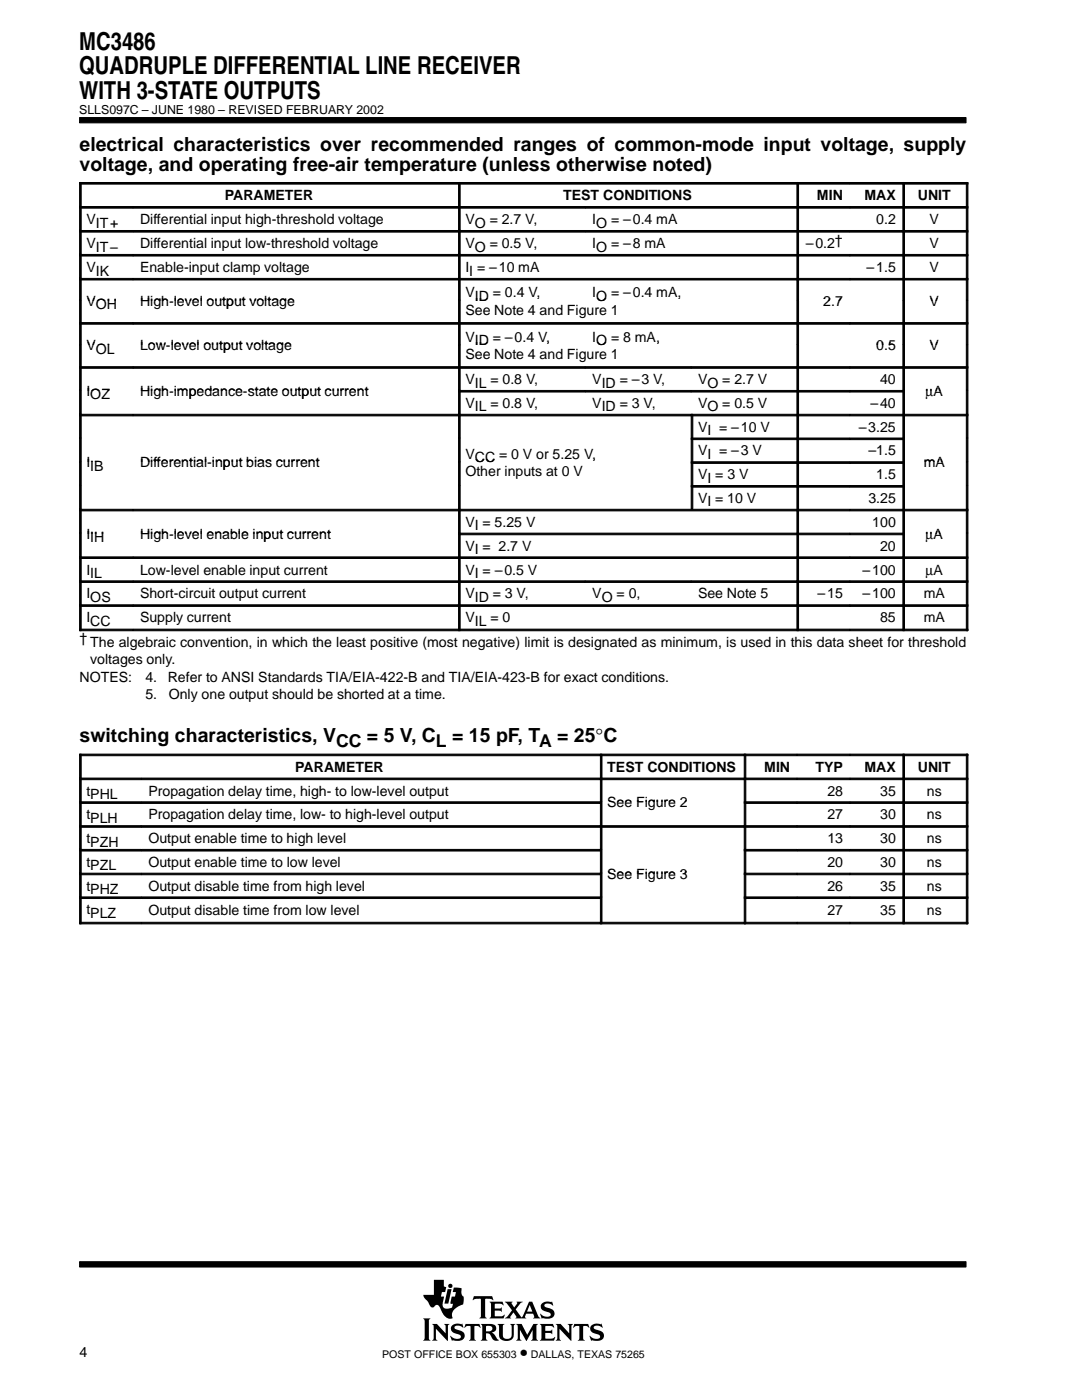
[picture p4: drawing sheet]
<svg xmlns="http://www.w3.org/2000/svg" width="216mm" height="279mm" viewBox="0 0 216 279" stroke-linecap="round" stroke-linejoin="round" font-family="sans-serif">
<g fill="#000" stroke="#000" stroke-width=".2">
<path d="M15.9 23.5h176.9v1h-176.9z" fill-rule="evenodd"/>
<path d="M15.9 251.8h176.9v1.1h-176.9z" fill-rule="evenodd"/>
</g>
<g fill="#000">
<path d="M89.3 257.3h.8l-.6 2.9h-.8z"/>
<path d="M84.4 263.1h1.5l-.3 .4v3.7l.3 .4h-1.5l.3-.6v-3.4z" fill-rule="evenodd"/>
<path d="M86.2 264.2h1l1.7 1.9v-1.5l-.3-.4h1.1l-.3 .4v3l-2.4-2.4v2l.3 .4h-1.1l.3-.6v-2.3z" fill-rule="evenodd"/>
<path d="M86.6 255.4h2v1.3l.4 .2-.2 1h-.6l-.2 .9h.6l-.2 1.1a1.11 1.11 0 0 0 .3 1.2l.6 .1 .9-.3 .2-.7-.5-.1 .2-1.3h.7l.2-.9h-.7l.3-1 1.5 .2v1l.1 .4 .3 .3v.9a.54 .54 0 0 1-.4 .7l-.4 .2a2.35 2.35 0 0 0-1.5 1.6v.4a.29 .29 0 0 1 .1 .3 .29 .29 0 0 1-.2 .3h-.1a2.21 2.21 0 0 1-2-1.9l-.1-.1a.68 .68 0 0 0-.5-.7 .68 .68 0 0 0-.8 .4 .88 .88 0 0 1-1.1-.9l-.8-.9-.2-.7h2.1z" fill-rule="evenodd"/>
<path d="M90.2 264.5a2.17 2.17 0 0 1 1.9-.2l.1-.1 .3 .8-.8-.4h-.7a.36 .36 0 0 0-.3 .4 .36 .36 0 0 0 .4 .3l.3 .1a1.19 1.19 0 0 1 1.3 1.5l-.1 .1a1.23 1.23 0 0 1-1.1 .6l-1.1-.1-.2 .1-.4-1h.1a1.37 1.37 0 0 0 2.1 .3 .6 .6 0 0 0-.8-.7 1.08 1.08 0 0 1-1-.5 1.08 1.08 0 0 1 0-1.1z" fill-rule="evenodd"/>
<path d="M92.9 264.2h2.8l.2 .8-.5-.4h-.6l-.1 .2v2.4l.3 .4h-1.4l.2-.3 .1-.3v-2.3l-.7-.1-.6 .4z" fill-rule="evenodd"/>
<path d="M94.6 258.7h3.6l.2 .8-.7-.3-.9 .1v3.4l.3 .4h-1.4l.3-.4v-3.4l-1-.1-.7 .3z" fill-rule="evenodd"/>
<path d="M95.9 264.2h2.1a.85 .85 0 0 1 1 .8 .85 .85 0 0 1-.9 .9l.4 .3 .7 1 .4 .2-.2 .1a1.11 1.11 0 0 1-1.4-.9l-.3-.4-.7-.1v1l.3 .5h-1.4l.3-.6v-2.3z" fill-rule="evenodd"/>
<path d="M97.7 259.8h2.6l.2 .7-.7-.3-1.1 .1v.8h1.1l.3-.2v.9l-.3-.2h-1.1v1l.1 .1h1.3l.5-.3h.1l-.2 .7h-2.8l.3-.5v-2.3z" fill-rule="evenodd"/>
<path d="M99.3 264.2h1.3l-.3 .4 .1 2.2 .2 .3 .8 .1a.73 .73 0 0 0 .7-.8v-1.8l-.3-.4h1l-.3 .4v1.9a1.56 1.56 0 0 1-1.3 1.2 1.56 1.56 0 0 1-1.5-.7l-.1-2.4z" fill-rule="evenodd"/>
<path d="M103 264.2h1.1l1.1 2.2 1.2-2.2h.9l-.3 .4v2.6l.4 .4h-1.4l.3-.4v-1.8l-1.3 2.2-1.3-2.2v1.7l.4 .5h-1.1l.3-.6v-2.3z" fill-rule="evenodd"/>
<path d="M100.7 259.8h1.6l-.2 .4 .5 .7 .6-.8-.1-.3h1.2l-.5 .3-.9 1.2 1 1.5a.22 .22 0 0 0 .3 .1 .22 .22 0 0 0 .1-.3l1.3-2.8h.6l1.2 2.9 .4 .4-1.4-.1a.24 .24 0 0 0 .2-.1 .24 .24 0 0 0 0-.3l-.2-.4h-1.4l-.3 .6 .3 .3h-2.2l.2-.3-.5-.9-.7 .9 .2 .3h-1.3l.5-.4 1-1.2z" fill-rule="evenodd"/>
<path d="M108.1 260.2l.1-.1a1.88 1.88 0 0 1 1.4-.3l.4 .1 .2-.2 .2 .8-1.1-.4a.44 .44 0 0 0-.7 .4 .44 .44 0 0 0 .6 .5 1.34 1.34 0 0 1 1.4 1.3 1.13 1.13 0 0 1-1.1 .9h-.8a.37 .37 0 0 0-.6 0l-.3-1h.1l.6 .5 .8 .1a.47 .47 0 0 0 .6-.5 .47 .47 0 0 0-.5-.4l-.2-.1a1.11 1.11 0 0 1-1.2-1.5z" fill-rule="evenodd"/>
<path d="M107.7 264.2h2.6l.2 .8-.6-.4-1.1 .1v.9h1l.4-.3v1l-.3-.3h-1.1v1.1h1.4l.5-.3-.2 .8h-2.8l.3-.6v-2.3z" fill-rule="evenodd"/>
<path d="M110.9 264.2h1l1.7 1.9v-1.5l-.3-.4h1l-.3 .4v3l-2.4-2.4v2l.3 .4h-1l.3-.4v-2.6z" fill-rule="evenodd"/>
<path d="M114.6 264.2h2.8l.2 .8-.5-.4h-.6l-.1 .2v2.4l.3 .4h-1.4l.3-.4v-2.4l-.1-.2h-.6l-.6 .4z" fill-rule="evenodd"/>
<path d="M118 264.5a2.12 2.12 0 0 1 1.9-.2l.1-.1 .3 .8-.8-.4h-.7a.35 .35 0 0 0-.3 .3 .35 .35 0 0 0 .2 .4l.5 .1a1.16 1.16 0 0 1 1.2 1.6 1.23 1.23 0 0 1-1.1 .6l-1.1-.1-.2 .1-.4-1 .9 .5 .7 .1a.47 .47 0 0 0 .6-.4 .47 .47 0 0 0-.6-.5 1.28 1.28 0 0 1-1.4-1.4z" fill-rule="evenodd"/>
<circle cx="89.9" cy="256.6" r=".43"/>
</g>
<g fill="#fff">
<path d="M105.7 260.4l.5 1.4h-1z"/>
<path d="M97 264.7l.6-.1a.56 .56 0 0 1 .7 .5 .56 .56 0 0 1-.7 .6h-.6z" fill-rule="evenodd"/>
</g>
<g fill="#000" stroke="#000" stroke-width=".2">
<path d="M15.9 36.4h.3v4.8h-.3z" fill-rule="evenodd"/>
<path d="M15.9 36.4h75.6v.3h-75.6z" fill-rule="evenodd"/>
<path d="M91.5 36.4h.3v4.8h-.3z" fill-rule="evenodd"/>
<path d="M91.5 36.4h67.5v.3h-67.5z" fill-rule="evenodd"/>
<path d="M159 36.4h.3v4.8h-.3z" fill-rule="evenodd"/>
<path d="M159 36.4h10.6v.3h-10.6z" fill-rule="evenodd"/>
<path d="M169.6 36.4h10.5v.3h-10.5z" fill-rule="evenodd"/>
<path d="M180.2 36.4h.3v4.8h-.3z" fill-rule="evenodd"/>
<path d="M180.2 36.4h12.9v.3h-12.9z" fill-rule="evenodd"/>
<path d="M192.8 36.4h.3v4.8h-.3z" fill-rule="evenodd"/>
<path d="M15.9 41.2h.3v4.8h-.3z" fill-rule="evenodd"/>
<path d="M15.9 41.2h10.7v.3h-10.7z" fill-rule="evenodd"/>
<path d="M15.9 46h.3v4.8h-.3z" fill-rule="evenodd"/>
<path d="M15.9 46h10.7v.3h-10.7z" fill-rule="evenodd"/>
<path d="M15.9 50.8h.3v4.7h-.3z" fill-rule="evenodd"/>
<path d="M15.9 50.8h10.7v.3h-10.7z" fill-rule="evenodd"/>
<path d="M15.9 55.6h.3v4.3h-.3z" fill-rule="evenodd"/>
<path d="M15.9 55.6h10.7v.3h-10.7z" fill-rule="evenodd"/>
<path d="M15.9 60h.3v4.4h-.3z" fill-rule="evenodd"/>
<path d="M26.6 41.2h64.9v.3h-64.9z" fill-rule="evenodd"/>
<path d="M26.6 46h64.9v.3h-64.9z" fill-rule="evenodd"/>
<path d="M26.6 50.8h64.9v.3h-64.9z" fill-rule="evenodd"/>
<path d="M26.6 55.6h64.9v.3h-64.9z" fill-rule="evenodd"/>
<path d="M91.5 41.2h.3v4.8h-.3z" fill-rule="evenodd"/>
<path d="M91.5 41.2h25.3v.3h-25.3z" fill-rule="evenodd"/>
<path d="M91.5 46h.3v4.8h-.3z" fill-rule="evenodd"/>
<path d="M91.5 46h25.3v.3h-25.3z" fill-rule="evenodd"/>
<path d="M91.5 50.8h.3v4.7h-.3z" fill-rule="evenodd"/>
<path d="M91.5 50.8h67.5v.3h-67.5z" fill-rule="evenodd"/>
<path d="M91.5 55.6h.3v4.3h-.3z" fill-rule="evenodd"/>
<path d="M91.5 55.6h67.5v.3h-67.5z" fill-rule="evenodd"/>
<path d="M91.5 60h.3v4.4h-.3z" fill-rule="evenodd"/>
<path d="M116.8 41.2h42.2v.3h-42.2z" fill-rule="evenodd"/>
<path d="M116.8 46h42.2v.3h-42.2z" fill-rule="evenodd"/>
<path d="M159 41.2h.3v4.8h-.3z" fill-rule="evenodd"/>
<path d="M159 41.2h10.6v.3h-10.6z" fill-rule="evenodd"/>
<path d="M159 46h.3v4.8h-.3z" fill-rule="evenodd"/>
<path d="M159 46h10.6v.3h-10.6z" fill-rule="evenodd"/>
<path d="M159 50.8h.3v4.7h-.3z" fill-rule="evenodd"/>
<path d="M159 50.8h10.6v.3h-10.6z" fill-rule="evenodd"/>
<path d="M159 55.6h.3v4.3h-.3z" fill-rule="evenodd"/>
<path d="M159 55.6h10.6v.3h-10.6z" fill-rule="evenodd"/>
<path d="M159 60h.3v4.4h-.3z" fill-rule="evenodd"/>
<path d="M169.6 41.2h10.5v.3h-10.5z" fill-rule="evenodd"/>
<path d="M169.6 46h10.5v.3h-10.5z" fill-rule="evenodd"/>
<path d="M169.6 50.8h10.5v.3h-10.5z" fill-rule="evenodd"/>
<path d="M169.6 55.6h10.5v.3h-10.5z" fill-rule="evenodd"/>
<path d="M180.2 41.2h.3v4.8h-.3z" fill-rule="evenodd"/>
<path d="M180.2 41.2h12.9v.3h-12.9z" fill-rule="evenodd"/>
<path d="M180.2 46h.3v4.8h-.3z" fill-rule="evenodd"/>
<path d="M180.2 46h12.9v.3h-12.9z" fill-rule="evenodd"/>
<path d="M180.2 50.8h.3v4.7h-.3z" fill-rule="evenodd"/>
<path d="M180.2 50.8h12.9v.3h-12.9z" fill-rule="evenodd"/>
<path d="M180.2 55.6h.3v4.3h-.3z" fill-rule="evenodd"/>
<path d="M180.2 55.6h12.9v.3h-12.9z" fill-rule="evenodd"/>
<path d="M180.2 60h.3v4.4h-.3z" fill-rule="evenodd"/>
<path d="M192.8 41.2h.3v4.8h-.3z" fill-rule="evenodd"/>
<path d="M192.8 46h.3v4.8h-.3z" fill-rule="evenodd"/>
<path d="M192.8 50.8h.3v4.7h-.3z" fill-rule="evenodd"/>
<path d="M192.8 55.6h.3v4.3h-.3z" fill-rule="evenodd"/>
<path d="M192.8 60h.3v4.4h-.3z" fill-rule="evenodd"/>
<path d="M15.9 64.4h.3v4.4h-.3z" fill-rule="evenodd"/>
<path d="M15.9 64.4h10.7v.3h-10.7z" fill-rule="evenodd"/>
<path d="M15.9 68.8h.3v4.4h-.3z" fill-rule="evenodd"/>
<path d="M15.9 73.2h.3v4.7h-.3z" fill-rule="evenodd"/>
<path d="M15.9 73.2h10.7v.3h-10.7z" fill-rule="evenodd"/>
<path d="M15.9 77.9h.3v4.8h-.3z" fill-rule="evenodd"/>
<path d="M26.6 64.4h64.9v.3h-64.9z" fill-rule="evenodd"/>
<path d="M26.6 73.2h64.9v.3h-64.9z" fill-rule="evenodd"/>
<path d="M91.5 64.4h.3v4.4h-.3z" fill-rule="evenodd"/>
<path d="M91.5 64.4h67.5v.3h-67.5z" fill-rule="evenodd"/>
<path d="M91.5 68.8h.3v4.4h-.3z" fill-rule="evenodd"/>
<path d="M91.5 73.2h.3v4.7h-.3z" fill-rule="evenodd"/>
<path d="M91.5 73.2h25.3v.3h-25.3z" fill-rule="evenodd"/>
<path d="M91.5 77.9h.3v4.8h-.3z" fill-rule="evenodd"/>
<path d="M91.5 77.9h25.3v.3h-25.3z" fill-rule="evenodd"/>
<path d="M116.8 73.2h21.1v.3h-21.1z" fill-rule="evenodd"/>
<path d="M116.8 77.9h21.1v.3h-21.1z" fill-rule="evenodd"/>
<path d="M137.9 73.2h21.1v.3h-21.1z" fill-rule="evenodd"/>
<path d="M137.9 77.9h21.1v.3h-21.1z" fill-rule="evenodd"/>
<path d="M159 64.4h.3v4.4h-.3z" fill-rule="evenodd"/>
<path d="M159 64.4h10.6v.3h-10.6z" fill-rule="evenodd"/>
<path d="M159 68.8h.3v4.4h-.3z" fill-rule="evenodd"/>
<path d="M159 73.2h.3v4.7h-.3z" fill-rule="evenodd"/>
<path d="M159 73.2h10.6v.3h-10.6z" fill-rule="evenodd"/>
<path d="M159 77.9h.3v4.8h-.3z" fill-rule="evenodd"/>
<path d="M159 77.9h10.6v.3h-10.6z" fill-rule="evenodd"/>
<path d="M169.6 64.4h10.5v.3h-10.5z" fill-rule="evenodd"/>
<path d="M169.6 73.2h10.5v.3h-10.5z" fill-rule="evenodd"/>
<path d="M169.6 77.9h10.5v.3h-10.5z" fill-rule="evenodd"/>
<path d="M180.2 64.4h.3v4.4h-.3z" fill-rule="evenodd"/>
<path d="M180.2 64.4h12.9v.3h-12.9z" fill-rule="evenodd"/>
<path d="M180.2 68.8h.3v4.4h-.3z" fill-rule="evenodd"/>
<path d="M180.2 73.2h.3v4.7h-.3z" fill-rule="evenodd"/>
<path d="M180.2 73.2h12.9v.3h-12.9z" fill-rule="evenodd"/>
<path d="M180.2 77.9h.3v4.8h-.3z" fill-rule="evenodd"/>
<path d="M192.8 64.4h.3v4.4h-.3z" fill-rule="evenodd"/>
<path d="M192.8 68.8h.3v4.4h-.3z" fill-rule="evenodd"/>
<path d="M192.8 73.2h.3v4.7h-.3z" fill-rule="evenodd"/>
<path d="M192.8 77.9h.3v4.8h-.3z" fill-rule="evenodd"/>
<path d="M15.9 82.7h.3v4.7h-.3z" fill-rule="evenodd"/>
<path d="M15.9 82.7h10.7v.3h-10.7z" fill-rule="evenodd"/>
<path d="M15.9 87.4h.3v4.7h-.3z" fill-rule="evenodd"/>
<path d="M15.9 92.2h.3v4.7h-.3z" fill-rule="evenodd"/>
<path d="M15.9 96.9h.3v4.7h-.3z" fill-rule="evenodd"/>
<path d="M26.6 82.7h64.9v.3h-64.9z" fill-rule="evenodd"/>
<path d="M91.5 82.7h.3v4.7h-.3z" fill-rule="evenodd"/>
<path d="M91.5 82.7h46.4v.3h-46.4z" fill-rule="evenodd"/>
<path d="M91.5 87.4h.3v4.7h-.3z" fill-rule="evenodd"/>
<path d="M91.5 92.2h.3v4.7h-.3z" fill-rule="evenodd"/>
<path d="M91.5 96.9h.3v4.7h-.3z" fill-rule="evenodd"/>
<path d="M137.9 82.7h.3v4.7h-.3z" fill-rule="evenodd"/>
<path d="M137.9 82.7h21.1v.3h-21.1z" fill-rule="evenodd"/>
<path d="M137.9 87.4h.3v4.7h-.3z" fill-rule="evenodd"/>
<path d="M137.9 87.4h21.1v.3h-21.1z" fill-rule="evenodd"/>
<path d="M137.9 92.2h.3v4.7h-.3z" fill-rule="evenodd"/>
<path d="M137.9 92.2h21.1v.3h-21.1z" fill-rule="evenodd"/>
<path d="M137.9 96.9h.3v4.7h-.3z" fill-rule="evenodd"/>
<path d="M137.9 96.9h21.1v.3h-21.1z" fill-rule="evenodd"/>
<path d="M159 82.7h.3v4.7h-.3z" fill-rule="evenodd"/>
<path d="M159 82.7h10.6v.3h-10.6z" fill-rule="evenodd"/>
<path d="M159 87.4h.3v4.7h-.3z" fill-rule="evenodd"/>
<path d="M159 87.4h10.6v.3h-10.6z" fill-rule="evenodd"/>
<path d="M159 92.2h.3v4.7h-.3z" fill-rule="evenodd"/>
<path d="M159 92.2h10.6v.3h-10.6z" fill-rule="evenodd"/>
<path d="M159 96.9h.3v4.7h-.3z" fill-rule="evenodd"/>
<path d="M159 96.9h10.6v.3h-10.6z" fill-rule="evenodd"/>
<path d="M169.6 82.7h10.5v.3h-10.5z" fill-rule="evenodd"/>
<path d="M169.6 87.4h10.5v.3h-10.5z" fill-rule="evenodd"/>
<path d="M169.6 92.2h10.5v.3h-10.5z" fill-rule="evenodd"/>
<path d="M169.6 96.9h10.5v.3h-10.5z" fill-rule="evenodd"/>
<path d="M180.2 82.7h.3v4.7h-.3z" fill-rule="evenodd"/>
<path d="M180.2 82.7h12.9v.3h-12.9z" fill-rule="evenodd"/>
<path d="M180.2 87.4h.3v4.7h-.3z" fill-rule="evenodd"/>
<path d="M180.2 92.2h.3v4.7h-.3z" fill-rule="evenodd"/>
<path d="M180.2 96.9h.3v4.7h-.3z" fill-rule="evenodd"/>
<path d="M192.8 82.7h.3v4.7h-.3z" fill-rule="evenodd"/>
<path d="M192.8 87.4h.3v4.7h-.3z" fill-rule="evenodd"/>
<path d="M192.8 92.2h.3v4.7h-.3z" fill-rule="evenodd"/>
<path d="M192.8 96.9h.3v4.7h-.3z" fill-rule="evenodd"/>
<path d="M15.9 101.6h.3v4.8h-.3z" fill-rule="evenodd"/>
<path d="M15.9 101.6h10.7v.4h-10.7z" fill-rule="evenodd"/>
<path d="M15.9 106.4h.3v4.7h-.3z" fill-rule="evenodd"/>
<path d="M15.9 111.1h.3v4.8h-.3z" fill-rule="evenodd"/>
<path d="M15.9 111.1h10.7v.4h-10.7z" fill-rule="evenodd"/>
<path d="M15.9 115.9h.3v4.8h-.3z" fill-rule="evenodd"/>
<path d="M15.9 115.9h10.7v.3h-10.7z" fill-rule="evenodd"/>
<path d="M26.6 101.6h64.9v.4h-64.9z" fill-rule="evenodd"/>
<path d="M26.6 111.1h64.9v.4h-64.9z" fill-rule="evenodd"/>
<path d="M26.6 115.9h64.9v.3h-64.9z" fill-rule="evenodd"/>
<path d="M91.5 101.6h.3v4.8h-.3z" fill-rule="evenodd"/>
<path d="M91.5 101.6h67.5v.4h-67.5z" fill-rule="evenodd"/>
<path d="M91.5 106.4h.3v4.7h-.3z" fill-rule="evenodd"/>
<path d="M91.5 106.4h67.5v.3h-67.5z" fill-rule="evenodd"/>
<path d="M91.5 111.1h.3v4.8h-.3z" fill-rule="evenodd"/>
<path d="M91.5 111.1h67.5v.4h-67.5z" fill-rule="evenodd"/>
<path d="M91.5 115.9h.3v4.8h-.3z" fill-rule="evenodd"/>
<path d="M91.5 115.9h25.3v.3h-25.3z" fill-rule="evenodd"/>
<path d="M116.8 115.9h21.1v.3h-21.1z" fill-rule="evenodd"/>
<path d="M137.9 115.9h21.1v.3h-21.1z" fill-rule="evenodd"/>
<path d="M159 101.6h.3v4.8h-.3z" fill-rule="evenodd"/>
<path d="M159 101.6h10.6v.4h-10.6z" fill-rule="evenodd"/>
<path d="M159 106.4h.3v4.7h-.3z" fill-rule="evenodd"/>
<path d="M159 106.4h10.6v.3h-10.6z" fill-rule="evenodd"/>
<path d="M159 111.1h.3v4.8h-.3z" fill-rule="evenodd"/>
<path d="M159 111.1h10.6v.4h-10.6z" fill-rule="evenodd"/>
<path d="M159 115.9h.3v4.8h-.3z" fill-rule="evenodd"/>
<path d="M159 115.9h10.6v.3h-10.6z" fill-rule="evenodd"/>
<path d="M169.6 101.6h10.5v.4h-10.5z" fill-rule="evenodd"/>
<path d="M169.6 106.4h10.5v.3h-10.5z" fill-rule="evenodd"/>
<path d="M169.6 111.1h10.5v.4h-10.5z" fill-rule="evenodd"/>
<path d="M169.6 115.9h10.5v.3h-10.5z" fill-rule="evenodd"/>
<path d="M180.2 101.6h.3v4.8h-.3z" fill-rule="evenodd"/>
<path d="M180.2 101.6h12.9v.4h-12.9z" fill-rule="evenodd"/>
<path d="M180.2 106.4h.3v4.7h-.3z" fill-rule="evenodd"/>
<path d="M180.2 111.1h.3v4.8h-.3z" fill-rule="evenodd"/>
<path d="M180.2 111.1h12.9v.4h-12.9z" fill-rule="evenodd"/>
<path d="M180.2 115.9h.3v4.8h-.3z" fill-rule="evenodd"/>
<path d="M180.2 115.9h12.9v.3h-12.9z" fill-rule="evenodd"/>
<path d="M192.8 101.6h.3v4.8h-.3z" fill-rule="evenodd"/>
<path d="M192.8 106.4h.3v4.7h-.3z" fill-rule="evenodd"/>
<path d="M192.8 111.1h.3v4.8h-.3z" fill-rule="evenodd"/>
<path d="M192.8 115.9h.3v4.8h-.3z" fill-rule="evenodd"/>
<path d="M15.9 120.7h.3v5.2h-.3z" fill-rule="evenodd"/>
<path d="M15.9 120.7h10.7v.3h-10.7z" fill-rule="evenodd"/>
<path d="M15.9 125.6h10.7v.3h-10.7z" fill-rule="evenodd"/>
<path d="M26.6 120.7h64.9v.3h-64.9z" fill-rule="evenodd"/>
<path d="M26.6 125.6h64.9v.3h-64.9z" fill-rule="evenodd"/>
<path d="M91.5 120.7h.3v5.2h-.3z" fill-rule="evenodd"/>
<path d="M91.5 120.7h67.5v.3h-67.5z" fill-rule="evenodd"/>
<path d="M91.5 125.6h67.5v.3h-67.5z" fill-rule="evenodd"/>
<path d="M159 120.7h.3v5.2h-.3z" fill-rule="evenodd"/>
<path d="M159 120.7h10.6v.3h-10.6z" fill-rule="evenodd"/>
<path d="M159 125.6h10.6v.3h-10.6z" fill-rule="evenodd"/>
<path d="M169.6 120.7h10.5v.3h-10.5z" fill-rule="evenodd"/>
<path d="M169.6 125.6h10.5v.3h-10.5z" fill-rule="evenodd"/>
<path d="M180.2 120.7h.3v5.2h-.3z" fill-rule="evenodd"/>
<path d="M180.2 120.7h12.9v.3h-12.9z" fill-rule="evenodd"/>
<path d="M180.2 125.6h12.9v.3h-12.9z" fill-rule="evenodd"/>
<path d="M192.8 120.7h.3v5.2h-.3z" fill-rule="evenodd"/>
<path d="M15.9 150.5h.3v4.8h-.3z" fill-rule="evenodd"/>
<path d="M15.9 150.5h103.9v.3h-103.9z" fill-rule="evenodd"/>
<path d="M15.9 155.3h.3v4.7h-.3z" fill-rule="evenodd"/>
<path d="M15.9 155.3h12.3v.3h-12.3z" fill-rule="evenodd"/>
<path d="M28.2 155.3h91.6v.3h-91.6z" fill-rule="evenodd"/>
<path d="M119.8 150.5h.3v4.8h-.3z" fill-rule="evenodd"/>
<path d="M119.8 150.5h28.7v.3h-28.7z" fill-rule="evenodd"/>
<path d="M119.8 155.3h.3v4.7h-.3z" fill-rule="evenodd"/>
<path d="M119.8 155.3h28.7v.3h-28.7z" fill-rule="evenodd"/>
<path d="M148.5 150.5h.3v4.8h-.3z" fill-rule="evenodd"/>
<path d="M148.5 150.5h10.5v.3h-10.5z" fill-rule="evenodd"/>
<path d="M148.5 155.3h.3v4.7h-.3z" fill-rule="evenodd"/>
<path d="M148.5 155.3h10.5v.3h-10.5z" fill-rule="evenodd"/>
<path d="M159.1 150.5h10.5v.3h-10.5z" fill-rule="evenodd"/>
<path d="M159.1 155.3h10.5v.3h-10.5z" fill-rule="evenodd"/>
<path d="M169.6 150.5h10.5v.3h-10.5z" fill-rule="evenodd"/>
<path d="M169.6 155.3h10.5v.3h-10.5z" fill-rule="evenodd"/>
<path d="M180.2 150.5h.3v4.8h-.3z" fill-rule="evenodd"/>
<path d="M180.2 150.5h12.9v.3h-12.9z" fill-rule="evenodd"/>
<path d="M180.2 155.3h.3v4.7h-.3z" fill-rule="evenodd"/>
<path d="M180.2 155.3h12.9v.3h-12.9z" fill-rule="evenodd"/>
<path d="M192.8 150.5h.3v4.8h-.3z" fill-rule="evenodd"/>
<path d="M192.8 155.3h.3v4.7h-.3z" fill-rule="evenodd"/>
<path d="M15.9 160h.3v4.7h-.3z" fill-rule="evenodd"/>
<path d="M15.9 160h12.3v.3h-12.3z" fill-rule="evenodd"/>
<path d="M15.9 164.8h.3v4.7h-.3z" fill-rule="evenodd"/>
<path d="M15.9 164.8h12.3v.3h-12.3z" fill-rule="evenodd"/>
<path d="M15.9 169.5h.3v4.7h-.3z" fill-rule="evenodd"/>
<path d="M15.9 169.5h12.3v.3h-12.3z" fill-rule="evenodd"/>
<path d="M15.9 174.3h.3v4.7h-.3z" fill-rule="evenodd"/>
<path d="M15.9 174.3h12.3v.3h-12.3z" fill-rule="evenodd"/>
<path d="M15.9 179h.3v5.4h-.3z" fill-rule="evenodd"/>
<path d="M15.9 179h12.3v.3h-12.3z" fill-rule="evenodd"/>
<path d="M28.2 160h91.6v.3h-91.6z" fill-rule="evenodd"/>
<path d="M28.2 164.8h91.6v.3h-91.6z" fill-rule="evenodd"/>
<path d="M28.2 169.5h91.6v.3h-91.6z" fill-rule="evenodd"/>
<path d="M28.2 174.3h91.6v.3h-91.6z" fill-rule="evenodd"/>
<path d="M28.2 179h91.6v.3h-91.6z" fill-rule="evenodd"/>
<path d="M119.8 160h.3v4.7h-.3z" fill-rule="evenodd"/>
<path d="M119.8 164.8h.3v4.7h-.3z" fill-rule="evenodd"/>
<path d="M119.8 164.8h28.7v.3h-28.7z" fill-rule="evenodd"/>
<path d="M119.8 169.5h.3v4.7h-.3z" fill-rule="evenodd"/>
<path d="M119.8 174.3h.3v4.7h-.3z" fill-rule="evenodd"/>
<path d="M119.8 179h.3v5.4h-.3z" fill-rule="evenodd"/>
<path d="M148.5 160h.3v4.7h-.3z" fill-rule="evenodd"/>
<path d="M148.5 160h10.5v.3h-10.5z" fill-rule="evenodd"/>
<path d="M148.5 164.8h.3v4.7h-.3z" fill-rule="evenodd"/>
<path d="M148.5 164.8h10.5v.3h-10.5z" fill-rule="evenodd"/>
<path d="M148.5 169.5h.3v4.7h-.3z" fill-rule="evenodd"/>
<path d="M148.5 169.5h10.5v.3h-10.5z" fill-rule="evenodd"/>
<path d="M148.5 174.3h.3v4.7h-.3z" fill-rule="evenodd"/>
<path d="M148.5 174.3h10.5v.3h-10.5z" fill-rule="evenodd"/>
<path d="M148.5 179h.3v5.4h-.3z" fill-rule="evenodd"/>
<path d="M148.5 179h10.5v.3h-10.5z" fill-rule="evenodd"/>
<path d="M159.1 160h10.5v.3h-10.5z" fill-rule="evenodd"/>
<path d="M159.1 164.8h10.5v.3h-10.5z" fill-rule="evenodd"/>
<path d="M159.1 169.5h10.5v.3h-10.5z" fill-rule="evenodd"/>
<path d="M159.1 174.3h10.5v.3h-10.5z" fill-rule="evenodd"/>
<path d="M159.1 179h10.5v.3h-10.5z" fill-rule="evenodd"/>
<path d="M169.6 160h10.5v.3h-10.5z" fill-rule="evenodd"/>
<path d="M169.6 164.8h10.5v.3h-10.5z" fill-rule="evenodd"/>
<path d="M169.6 169.5h10.5v.3h-10.5z" fill-rule="evenodd"/>
<path d="M169.6 174.3h10.5v.3h-10.5z" fill-rule="evenodd"/>
<path d="M169.6 179h10.5v.3h-10.5z" fill-rule="evenodd"/>
<path d="M180.2 160h.3v4.7h-.3z" fill-rule="evenodd"/>
<path d="M180.2 160h12.9v.3h-12.9z" fill-rule="evenodd"/>
<path d="M180.2 164.8h.3v4.7h-.3z" fill-rule="evenodd"/>
<path d="M180.2 164.8h12.9v.3h-12.9z" fill-rule="evenodd"/>
<path d="M180.2 169.5h.3v4.7h-.3z" fill-rule="evenodd"/>
<path d="M180.2 169.5h12.9v.3h-12.9z" fill-rule="evenodd"/>
<path d="M180.2 174.3h.3v4.7h-.3z" fill-rule="evenodd"/>
<path d="M180.2 174.3h12.9v.3h-12.9z" fill-rule="evenodd"/>
<path d="M180.2 179h.3v5.4h-.3z" fill-rule="evenodd"/>
<path d="M180.2 179h12.9v.3h-12.9z" fill-rule="evenodd"/>
<path d="M192.8 160h.3v4.7h-.3z" fill-rule="evenodd"/>
<path d="M192.8 164.8h.3v4.7h-.3z" fill-rule="evenodd"/>
<path d="M192.8 169.5h.3v4.7h-.3z" fill-rule="evenodd"/>
<path d="M192.8 174.3h.3v4.7h-.3z" fill-rule="evenodd"/>
<path d="M192.8 179h.3v5.4h-.3z" fill-rule="evenodd"/>
<path d="M15.9 184.1h12.3v.3h-12.3z" fill-rule="evenodd"/>
<path d="M28.2 184.1h91.6v.3h-91.6z" fill-rule="evenodd"/>
<path d="M119.8 184.1h28.7v.3h-28.7z" fill-rule="evenodd"/>
<path d="M148.5 184.1h10.5v.3h-10.5z" fill-rule="evenodd"/>
<path d="M159.1 184.1h10.5v.3h-10.5z" fill-rule="evenodd"/>
<path d="M169.6 184.1h10.5v.3h-10.5z" fill-rule="evenodd"/>
<path d="M180.2 184.1h12.9v.3h-12.9z" fill-rule="evenodd"/>
</g>
<g font-size="4.9">
<text x="15.8" y="9.9">MC3486</text>
<text x="15.8" y="14.8">QUADRUPLE DIFFERENTIAL LINE RECEIVER</text>
<text x="15.8" y="19.8">WITH 3-STATE OUTPUTS</text>
</g>
<g font-size="3.9">
<text x="15.9" y="30.2">electrical characteristics over recommended ranges of common-mode input voltage, supply</text>
<text x="15.9" y="34.1">voltage, and operating free-air temperature (unless otherwise noted)</text>
<text x="15.9" y="148.1">switching characteristics, V</text>
</g>
<g font-size="3.5">
<text x="67.1" y="149.1">CC = 5 V, CL = 15 pF, TA = 25°C</text>
<text x="103.7" y="271">•</text>
</g>
<g font-size="2.8">
<text x="44.8" y="39.9">PARAMETER</text>
<text x="112.4" y="39.9">TEST CONDITIONS</text>
<text x="163" y="39.9">MIN</text>
<text x="172.5" y="39.9">MAX</text>
<text x="183.1" y="39.9">UNIT</text>
<text x="17.2" y="44.7">VIT+</text>
<text x="27.9" y="44.7">Differential input high-threshold voltage</text>
<text x="92.9" y="44.7">VO = 2.7 V,</text>
<text x="118.2" y="44.7">IO = –0.4 mA</text>
<text x="174.8" y="44.7">0.2</text>
<text x="185.5" y="44.7">V</text>
<text x="17.2" y="49.5">VIT–</text>
<text x="27.9" y="49.5">Differential input low-threshold voltage</text>
<text x="92.9" y="49.5">VO = 0.5 V,</text>
<text x="118.2" y="49.5">IO = –8 mA</text>
<text x="160.8" y="49.5">–0.2†</text>
<text x="185.5" y="49.5">V</text>
<text x="17.2" y="54.3">VIK</text>
<text x="27.9" y="54.3">Enable-input clamp voltage</text>
<text x="92.9" y="54.3">II = –10 mA</text>
<text x="92.9" y="59.4">VID = 0.4 V,,</text>
<text x="118.2" y="59.4">IO</text>
<text x="172.9" y="54.3">–1.5</text>
<text x="185.5" y="54.3">V</text>
<text x="17.2" y="61.1">VOH</text>
<text x="27.9" y="61.1">High level output voltage</text>
<text x="27.9" y="61.1">High-level output voltage</text>
<text x="92.9" y="62.9">See Note 4 and Figure 1</text>
<text x="94.7" y="60.1">ID</text>
<text x="119" y="60.1">O = –0.4 mA,,</text>
<text x="164.3" y="61.1">2 7</text>
<text x="164.3" y="61.1">2.7</text>
<text x="185.5" y="61.1">V</text>
<text x="17.2" y="69.9">VOL</text>
<text x="27.9" y="69.9">Low level output voltage</text>
<text x="27.9" y="69.9">Low-level output voltage</text>
<text x="92.9" y="68.2">VID = –0.4 V,,</text>
<text x="92.9" y="71.7">See Note 4 and Figure 1</text>
<text x="94.7" y="68.9">ID</text>
<text x="118.2" y="68.2">IO</text>
<text x="119" y="68.9">O = 8 mA,,</text>
<text x="174.8" y="69.9">0 5</text>
<text x="174.8" y="69.9">0.5</text>
<text x="185.5" y="69.9">V</text>
<text x="92.9" y="76.7">VIL = 0.8 V,</text>
<text x="118.2" y="76.7">VID = –3 V,</text>
<text x="139.3" y="76.7">VO = 2.7 V</text>
<text x="175.6" y="76.7">40</text>
<text x="17.2" y="79">IOZ</text>
<text x="27.9" y="79">High impedance state output current</text>
<text x="27.9" y="79">High-impedance-state output current</text>
<text x="92.9" y="81.4">VIL = 0.8 V,</text>
<text x="118.2" y="81.4">VID = 3 V,</text>
<text x="139.3" y="81.4">VO = 0.5 V</text>
<text x="173.7" y="81.4">–40</text>
<text x="184.7" y="79">µA</text>
<text x="139.3" y="86.2">VI = –10 V</text>
<text x="171.3" y="86.2">–3.25</text>
<text x="17.2" y="93.3">IIB</text>
<text x="27.9" y="93.3">Differential input bias current</text>
<text x="27.9" y="93.3">Differential-input bias current</text>
<text x="92.9" y="91.6">VCC = 0 V or 5.25 V,,</text>
<text x="92.9" y="95.1">Other inputs at 0 V</text>
<text x="94.7" y="92.3">CC</text>
<text x="139.3" y="90.9">VI = –3 V</text>
<text x="139.3" y="95.6">VI = 3 V</text>
<text x="173.3" y="90.9">–1.5</text>
<text x="174.8" y="95.6">1.5</text>
<text x="184.3" y="93.3">mA</text>
<text x="139.3" y="100.4">VI = 10 V</text>
<text x="173.3" y="100.4">3.25</text>
<text x="17.2" y="107.5">IIH</text>
<text x="27.9" y="107.5">High level enable input current</text>
<text x="27.9" y="107.5">High-level enable input current</text>
<text x="92.9" y="105.1">VI = 5.25 V</text>
<text x="174.1" y="105.1">100</text>
<text x="184.7" y="107.5">µA</text>
<text x="92.9" y="109.9">VI = 2.7 V</text>
<text x="175.6" y="109.9">20</text>
<text x="17.2" y="114.7">IIL</text>
<text x="17.2" y="119.4">IOS</text>
<text x="27.9" y="114.7">Low-level enable input current</text>
<text x="27.9" y="119.4">Short-circuit output current</text>
<text x="92.9" y="114.7">VI = –0.5 V</text>
<text x="92.9" y="119.4">VID = 3 V,</text>
<text x="118.2" y="119.4">VO = 0,</text>
<text x="139.3" y="119.4">See Note 5</text>
<text x="163.1" y="119.4">–15</text>
<text x="172.1" y="114.7">–100</text>
<text x="172.1" y="119.4">–100</text>
<text x="184.3" y="119.4">mA</text>
<text x="184.7" y="114.7">µA</text>
<text x="17.2" y="124.2">ICC</text>
<text x="27.9" y="124.2">Supply current</text>
<text x="92.9" y="124.2">VIL = 0</text>
<text x="175.6" y="124.2">85</text>
<text x="184.3" y="124.2">mA</text>
<text x="15.9" y="128.4">† The algebraic convention, in which the least positive (most negative) limit is designated as minimum, is used in this data sheet for threshold</text>
<text x="15.9" y="136.1">NOTES:</text>
<text x="18" y="132.6">voltages only.</text>
<text x="29" y="136.1">4.</text>
<text x="33.5" y="136.1">Refer to ANSI Standards TIA/EIA-422-B and TIA/EIA-423-B for exact conditions.</text>
<text x="29" y="139.6">5.</text>
<text x="33.7" y="139.6">Only one output should be shorted at a time.</text>
<text x="58.9" y="154">PARAMETER</text>
<text x="121.2" y="154">TEST CONDITIONS</text>
<text x="152.5" y="154">MIN</text>
<text x="162.7" y="154">TYP</text>
<text x="172.5" y="154">MAX</text>
<text x="183.1" y="154">UNIT</text>
<text x="17.2" y="158.8">tPHL</text>
<text x="29.6" y="158.8">Propagation delay time, high- to low-level output</text>
<text x="121.2" y="161.1">See Figure 2</text>
<text x="165.1" y="158.8">28</text>
<text x="175.6" y="158.8">35</text>
<text x="184.9" y="158.8">ns</text>
<text x="17.2" y="163.5">tPLH</text>
<text x="29.6" y="163.5">Propagation delay time, low- to high-level output</text>
<text x="165.1" y="163.5">27</text>
<text x="175.6" y="163.5">30</text>
<text x="184.9" y="163.5">ns</text>
<text x="17.2" y="168.3">tPZH</text>
<text x="17.2" y="173">tPZL</text>
<text x="29.6" y="168.3">Output enable time to high level</text>
<text x="29.6" y="173">Output enable time to low level</text>
<text x="165.1" y="168.3">13</text>
<text x="165.1" y="173">20</text>
<text x="175.6" y="168.3">30</text>
<text x="175.6" y="173">30</text>
<text x="184.9" y="168.3">ns</text>
<text x="184.9" y="173">ns</text>
<text x="17.2" y="177.7">tPHZ</text>
<text x="29.6" y="177.7">Output disable time from high level</text>
<text x="121.2" y="175.4">See Figure 3</text>
<text x="165.1" y="177.7">26</text>
<text x="175.6" y="177.7">35</text>
<text x="184.9" y="177.7">ns</text>
<text x="17.2" y="182.5">tPLZ</text>
<text x="29.6" y="182.6">Output disable time from low level</text>
<text x="165.1" y="182.6">27</text>
<text x="175.6" y="182.6">35</text>
<text x="184.9" y="182.6">ns</text>
<text x="15.9" y="270.8">4</text>
</g>
<text font-size="2.5" x="15.8" y="22.7">SLLS097C – JUNE 1980 – REVISED FEBRUARY 2002</text>
<g font-size="2.1">
<text x="76.3" y="271">POST OFFICE BOX 655303</text>
<text x="105.9" y="271">DALLAS, TEXAS 75265</text>
</g>
</svg>
